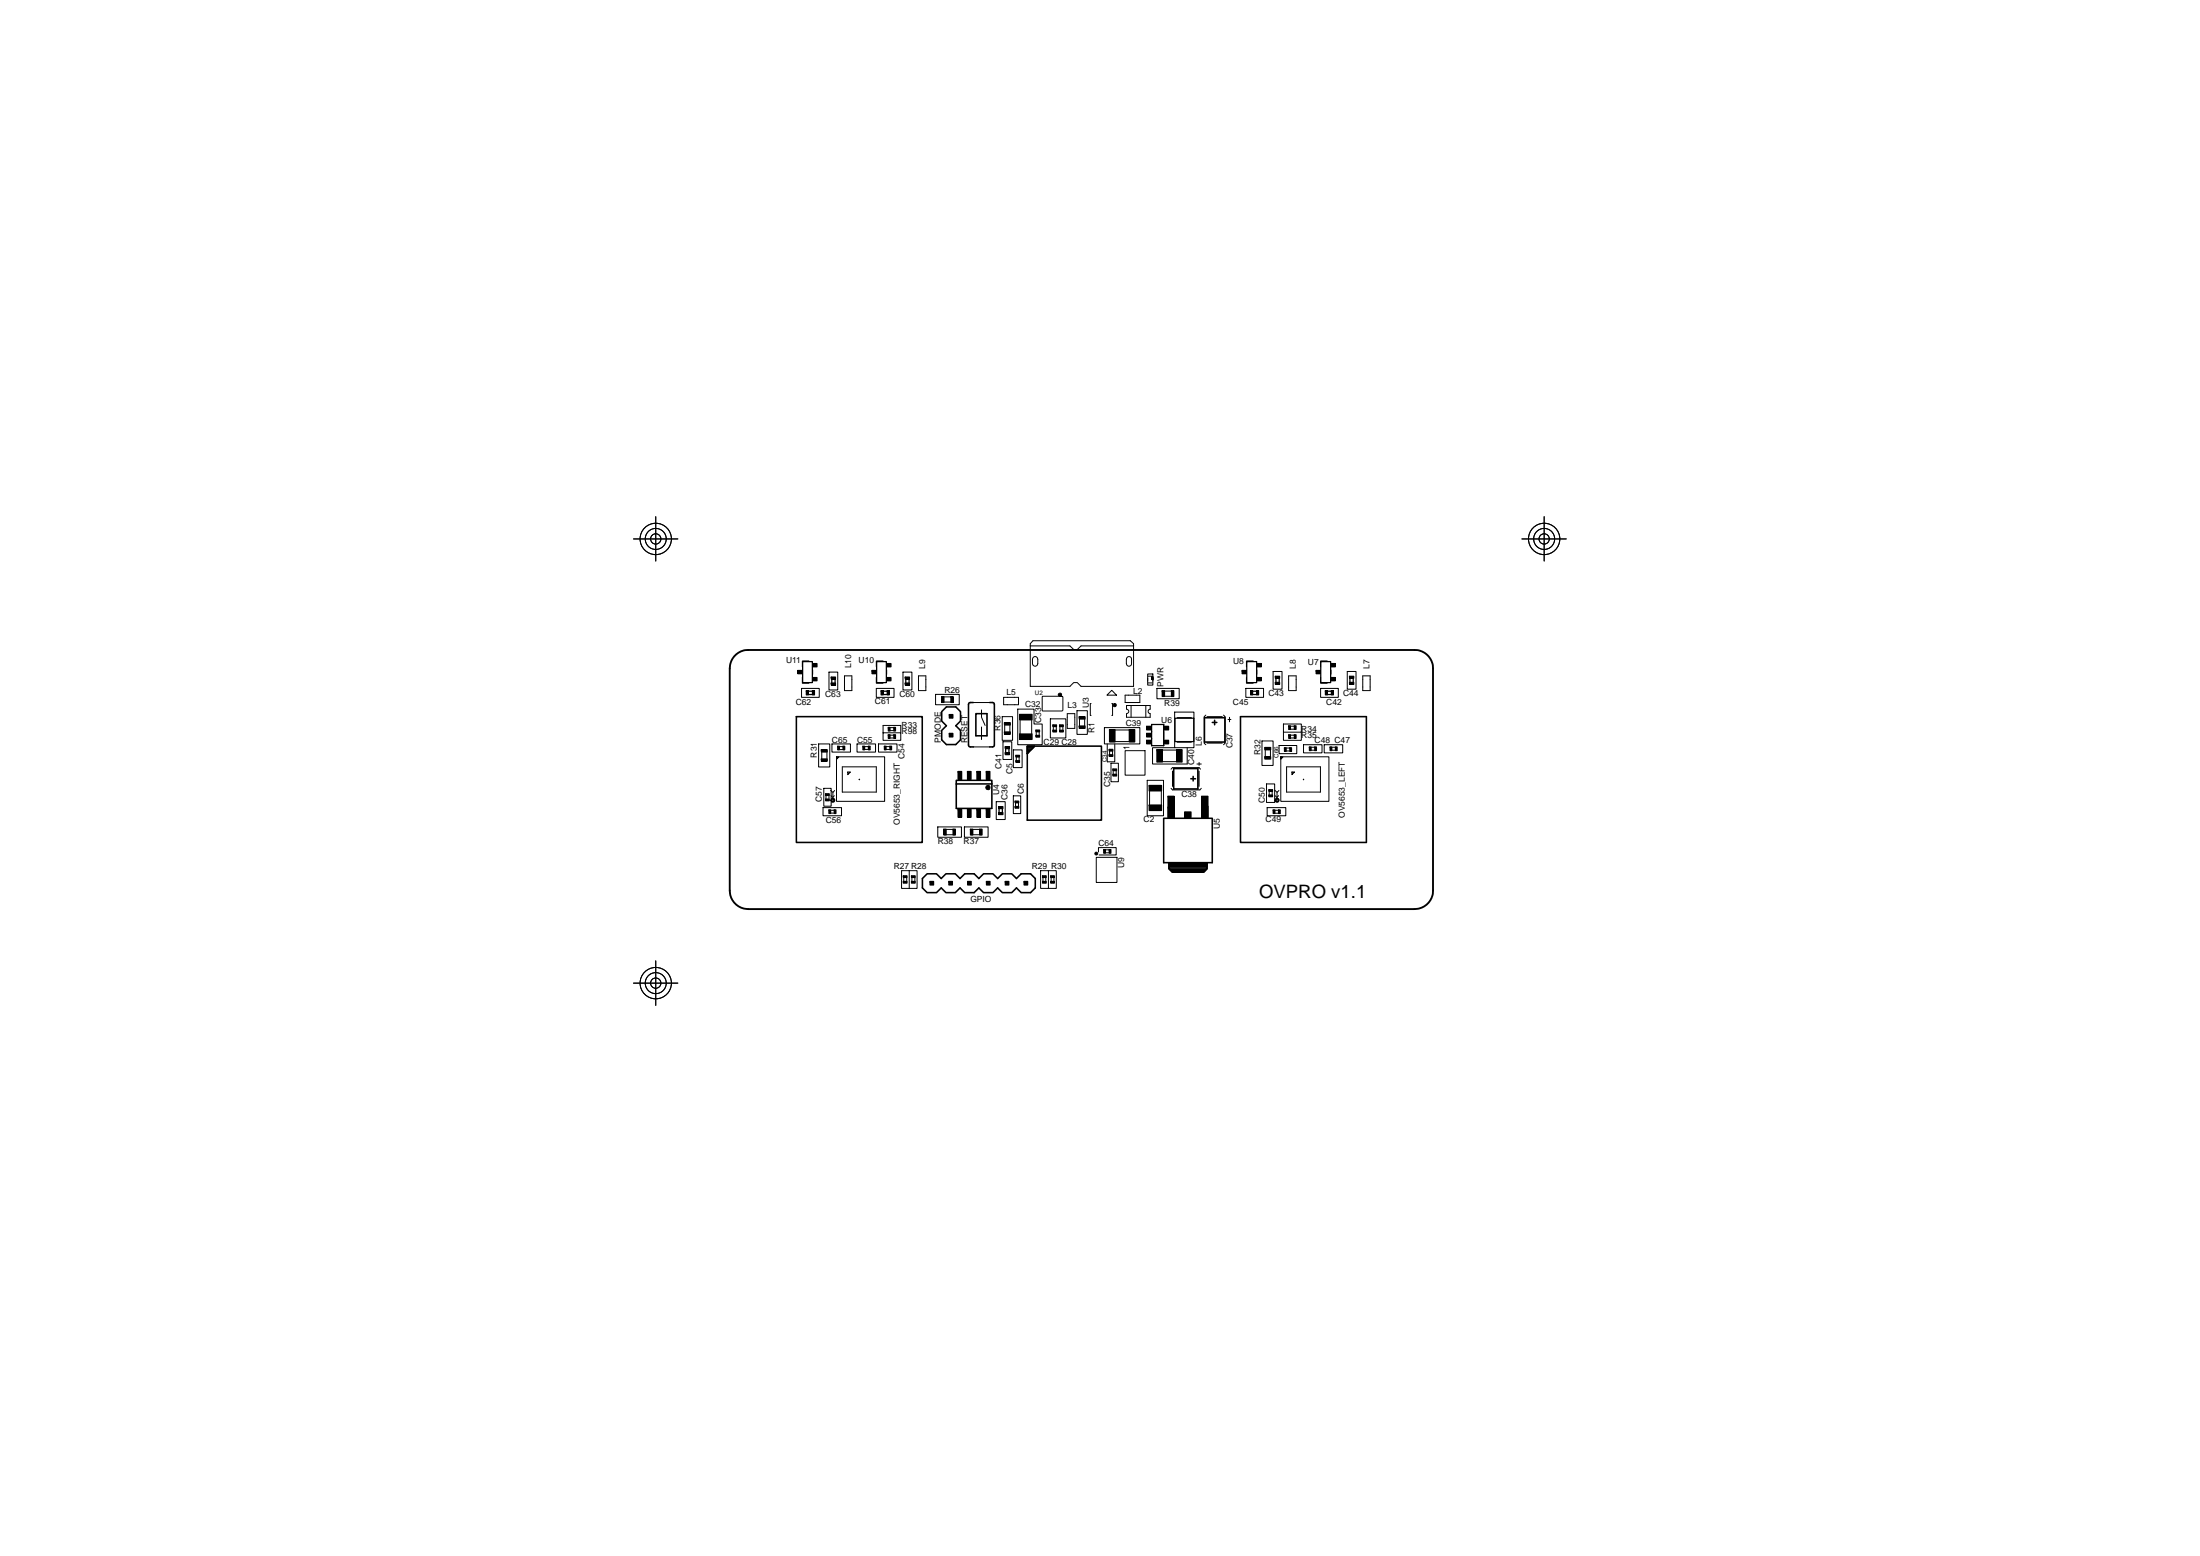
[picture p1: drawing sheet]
<svg xmlns="http://www.w3.org/2000/svg" width="297mm" height="210mm" viewBox="0 0 297 210" stroke-linecap="round" stroke-linejoin="round" font-family="sans-serif">
<g fill="none" stroke="#000" stroke-width=".21">
<path d="M107.5 96.7h17v17h-17zM127.1 96l.7-.6h1.2l.7 .6v1.3l-.7 .6 .7 .7v1.2l-.7 .7h-1.2l-.7-.7v-1.2l.7-.7-.7-.6zM131.4 94.8h-.5l-.1 .3v5.4l.1 .3h.5M131.8 96.3h1.5v3h-1.5zM133.6 94.8h.5l.2 .3v5.4l-.2 .3h-.5M162.6 96.9h2.8v3.2h-2.8zM163.7 97.5h.6M164 97.2v.6M167.5 96.7h17v17h-17zM125.2 117.9h1.2l.7 .7 .6-.7h1.3l.6 .7 .7-.7h1.2l.7 .7 .6-.7h1.3l.6 .7 .6-.7h1.3l.6 .7 .7-.7h1.2l.7 .7v1.2l-.7 .7h-1.2l-.7-.7-.6 .7h-1.3l-.6-.7-.6 .7h-1.3l-.6-.7-.7 .7h-1.2l-.7-.7-.6 .7h-1.3l-.6-.7-.7 .7h-1.2l-.7-.7v-1.2zM129.1 105.8v-.5h4.8v.5M129.1 105.8v3.3h4.8v-3.3"/>
<path d="M129.1 105.8h4.8M138.7 100.7h10v10h-10zM138.7 100.7h1l-1 1zM138.7 101.6h.1M138.7 101.4h.3M138.7 101.3h.4M138.7 101.1h.6M138.7 100.9h.8M138.7 100.8h1M157.1 110.4h6.6v6h-6.6zM157.8 117.1h5.2M157.8 117h5.2"/>
<path d="M157.8 116.8h5.2M157.8 116.6h5.2M157.8 116.5h5.2v.7l-.5 .5h-4.2l-.5-.5zM157.9 117.3h5M158.1 117.5h4.6M158.2 117.6h4.4M158.5 103.7h3.2v2.8h-3.2zM160.8 105.1h.6M161.1 104.8v.6"/>
</g>
<g fill="none" stroke="#000" stroke-width=".14">
<path d="M85.5 72.7h6M88.5 69.7v6M205.5 72.7h6M208.5 69.7v6M107.7 90.5h.6v.4h-.6zM107.7 90.5h.1M108.2 92.9h2.4v1.2h-2.4zM108.3 91.4v.8h.9M108.9 93.2h.3v.6h-.3zM108.9 93.2h.1M109.2 89.2h-.9v.8M109.7 93.2h.3v.6h-.3z"/>
<path d="M109.7 93.2h.1M109.7 89.5h.6v.5h-.6zM109.7 89.5h.1M109.7 91.4h.6v.5h-.6zM109.7 91.4h.1M109.7 90.4v.6M111.9 90.7h1.2v2.4h-1.2zM112.2 91.4h.6v.3h-.6zM112.2 91.4h.1M112.2 92.2h.6v.3h-.6zM112.2 92.2h.1M114 91.2h1v2h-1z"/>
<path d="M117.7 90.5h.6v.4h-.6zM117.7 90.5h.1M118.3 92.9h2.4v1.2h-2.4zM118.3 91.4v.8h.9M119 93.2h.2v.6h-.2zM119 93.2h.1M119.2 98.9h2.4v1h-2.4zM119.2 89.2h-.9v.8M119.2 98.9v-1h2.4v1M119.7 89.5h.6v.5h-.6zM119.7 89.5h.1M119.7 91.4h.6v.5h-.6z"/>
<path d="M119.7 91.4h.1M119.7 90.4v.6M119.8 93.2h.3v.6h-.3zM119.8 93.2h.1M119.9 99.1h.3v.6h-.3zM119.9 99.1h.1M119.9 98.1h.3v.6h-.3zM119.9 98.1h.1M120 98.6h.8M120 98.2h.8M120 99.2h.8M120 99.6h.8"/>
<path d="M120.7 99.1h.2v.6h-.2zM120.7 99.1h.1M120.7 98.1h.2v.6h-.2zM120.7 98.1h.1M121.9 90.7h1.2v2.4h-1.2zM122.2 91.4h.6v.3h-.6zM122.2 91.4h.1M122.2 92.2h.6v.3h-.6zM122.2 92.2h.1M124 91.2h1v2h-1zM126.3 93.7h3.2v1.4h-3.2zM127.1 94h.4v.8h-.4z"/>
<path d="M127.1 94h.1M127.2 94h1.4M127.2 94.7h1.4M128.2 96.4h.5v.5h-.5zM128.2 96.4h.1M128.2 99h.5v.5h-.5zM128.2 99h.1M128.4 94h.3v.8h-.3zM128.4 94h.1M131.4 94.8h2.2M132.5 95.8v1l.5 1.1M132.5 98.1v1.7"/>
<path d="M135.3 96.7h1.4v3.2h-1.4zM135.5 94.1h2v1h-2zM135.6 97.5h.8v.4h-.8zM135.6 97.5h.1M135.6 98.8h.8v.3h-.8zM135.6 98.8h.1M135.7 97.6v1.4M136.4 97.6v1.4M137.4 95.7h2.2v2h1.1v2.8h-3.3zM137.7 99h1.7v.8h-1.7zM137.7 99h.1M137.7 96.4h1.7v.8h-1.7z"/>
<path d="M137.7 96.4h.1M137.7 97.1v2M139.1 87.2h5.4l.5 .5h.5l.5-.5h7.1M139.3 97.1v2M139.5 86.5h13.1l.5 .4v5.7h-7.1l-.5-.5h-.5l-.5 .5h-5.4v-5.7zM139.5 88.7a.36 .36 0 0 1 .4-.1 .36 .36 0 0 1 .2 .4v.6a.36 .36 0 0 1-.3 .3 .36 .36 0 0 1-.4-.3v-.6zM139.9 99.2h.5v.3h-.5zM139.9 99.2h.1M139.9 98.5h.5v.3h-.5zM139.9 98.5h.1M139.9 98.6v.8M140.3 98.6v.8"/>
<path d="M140.8 94h2.6l.1 1.9h-2.7zM141.8 97h2.1v2.6h-2.1zM142.2 97.8h.5v.3h-.5zM142.2 97.8h.1M142.2 98.5h.5v.3h-.5zM142.2 98.5h.1M142.2 97.9v.8M142.6 97.9v.8M143 93.6l.2-.1 .1 .2-.1 .3-.2-.1-.1-.2zM143.1 97.8h.5v.3h-.5zM143.1 97.8h.1M143.1 98.5h.5v.3h-.5z"/>
<path d="M143.1 98.5h.1M143.1 97.9v.8M143.5 97.9v.8M144.1 96.3h1v2h-1zM145.4 95.9h1.4v3.2h-1.4zM145.7 98h.8v.3h-.8zM145.7 98h.1M145.7 96.7h.8v.3h-.8zM145.7 96.7h.1M145.8 96.8v1.4M146.4 96.8v1.4M147.3 95h-.1v1.5h.1"/>
<path d="M149.1 98.2h4.8v2.2h-4.8zM149.5 93.8l.6-.6 .6 .6zM149.8 98.4h.8v1.7h-.8zM149.8 98.4h.1M150.1 95h.1v1.5h-.1M150.3 95h.4v.3h-.4zM150.5 98.5h2M151.9 93.8h2v1h-2zM152.1 95.2h3.2v.5a.31 .31 0 0 0-.3 .3 .31 .31 0 0 0 .3 .3v.5h-3.2v-.5l.3-.2v-.2l-.3-.2zM152.2 88.7a.34 .34 0 0 1 .4-.1 .34 .34 0 0 1 .2 .4v.6a.35 .35 0 0 1-.4 .3 .35 .35 0 0 1-.3-.3v-.6zM152.5 98.4h.7v1.7h-.7zM152.5 98.4h.1"/>
<path d="M152.7 95.2v1.6M154.7 95.2v1.6M154.8 98h.6v.5h-.6zM154.8 98h.1M154.8 99h.6v.5h-.6zM154.8 99h.1M154.8 99.9h.6v.5h-.6zM154.8 99.9h.1M155 91.5v.4M155 91h.7v1.5h-.7zM155 91.2h.6M155 92.2h.6"/>
<path d="M155.5 91.5h.2v.2h-.2zM155.5 91.5h.1M155.5 91.3h.2v.4h-.2zM155.5 91.3h.1M155.7 91.5v.4M156.2 92.9h3v1.4h-3zM156.9 93.2h.3v.8h-.3zM156.9 93.2h.1M157 93.3h1.4M157 94h1.4M157.2 99.9h.6v.5h-.6zM157.2 99.9h.1"/>
<path d="M157.2 98h.6v.5h-.6zM157.2 98h.1M158.2 93.2h.3v.8h-.3zM158.2 93.2h.1M158.6 96.1h2.6v4.8h-2.6zM162.8 96.5l-.2 .2v3.6l.2 .2M165.2 96.5l.2 .2v3.6l-.2 .2M165.8 97.1h.4M166 96.8v.6M167.7 90.5h.6v.4h-.6zM167.7 90.5h.1M168.2 92.9h2.4v1.2h-2.4z"/>
<path d="M168.3 91.4v.8h.9M168.8 93.2h.3v.6h-.3zM168.8 93.2h.1M169.2 89.2h-.9v.8M169.6 93.2h.3v.6h-.3zM169.6 93.2h.1M169.7 90.4v.6M169.7 89.5h.6v.5h-.6zM169.7 89.5h.1M169.7 91.4h.6v.5h-.6zM169.7 91.4h.1M170.4 100h1.5v3.3h-1.5z"/>
<path d="M171.9 90.6h1.2v2.4h-1.2zM172.2 91.2h.6v.3h-.6zM172.2 91.2h.1M172.2 92.1h.6v.3h-.6zM172.2 92.1h.1M173.3 97.7h2.4v1.1h-2.4zM173.3 98.8v1.1h2.4v-1.1M174 99.1h.2v.6h-.2zM174 99.1h.1M174 97.9h.2v.5h-.2zM174 97.9h.1M174 91.2h1v2h-1z"/>
<path d="M174.1 99.2h.8M174.1 99.6h.8M174.1 98.4h.8M174.1 98h.8M174.7 99.1h.3v.6h-.3zM174.7 99.1h.1M174.7 97.9h.3v.5h-.3zM174.7 97.9h.1M177.7 90.5h.6v.4h-.6zM177.7 90.5h.1M178.3 92.9h2.4v1.2h-2.4zM178.3 91.4v.8h.9"/>
<path d="M178.9 93.2h.3v.6h-.3zM178.9 93.2h.1M179.2 89.2h-.9v.8M179.7 89.5h.6v.5h-.6zM179.7 89.5h.1M179.7 91.4h.6v.5h-.6zM179.7 91.4h.1M179.7 90.4v.6M179.7 93.2h.3v.6h-.3zM179.7 93.2h.1M181.9 90.6h1.2v2.4h-1.2zM182.2 91.2h.6v.3h-.6z"/>
<path d="M182.2 91.2h.1M182.2 92.1h.6v.3h-.6zM182.2 92.1h.1M184 91.2h1v2h-1zM110.5 100.4h1.5v3.1h-1.5zM110.9 101.2h.8v.3h-.8zM110.9 101.2h.1M110.9 102.4h.8v.3h-.8zM110.9 102.4h.1M111 101.2v1.5M111.1 109h2.5v1.1h-2.5zM111.2 106.4h1v2.4h-1z"/>
<path d="M111.5 107.1h.5v.3h-.5zM111.5 107.1h.1M111.5 107.8h.5v.3h-.5zM111.5 107.8h.1M111.5 107.2v.8M111.7 101.2v1.5M111.9 109.3h.3v.5h-.3zM111.9 109.3h.1M111.9 107.2v.8M112 109.7h.8M112 109.3h.8M112.1 106.6l.3 .3 .3-.2"/>
<path d="M112.2 107.4l.2 .2M112.3 107.7a.27 .27 0 0 1 .3 .1 .27 .27 0 0 1 .1 .3l-.1 .1h-.3l-.1-.2 .3-.2 .1 .2-.1 .1-.3-.1zM112.3 100.4h2.5v1.1h-2.5zM112.5 106.9v.8M112.6 109.3h.3v.5h-.3zM112.6 109.3h.1M112.6 107.4l-.1 .2M112.9 102.1h6.5v6h-6.5zM113 102.2h.3l-.3 .2zM113 102.4h.1M113 102.3h.1M113 102.2h.2"/>
<path d="M113.1 100.7h.2v.5h-.2zM113.1 100.7h.1M113.2 101.2h.8M113.2 100.8h.8M113.7 103.5h4.6v3.4h-4.6zM113.8 100.7h.3v.5h-.3zM113.8 100.7h.1M114.5 104.2h.3l-.3 .3zM115.7 100.4h2.5v1.1h-2.5zM116 105.2h.1M116 105.1v.1M116.5 100.7h.3v.5h-.3z"/>
<path d="M116.5 100.7h.1M116.6 101.1h.8M116.6 100.8h.8M117.2 100.7h.3v.5h-.3zM117.2 100.7h.1M118.6 100.4h2.5v1.1h-2.5zM119.4 100.7h.3v.5h-.3zM119.4 100.7h.1M119.5 101.1h.8M119.5 100.8h.8M120.1 100.7h.3v.5h-.3zM120.1 100.7h.1"/>
<path d="M122 118.9h.5v.3h-.5zM122 118.9h.1M122 118.2h.5v.2h-.5zM122 118.2h.1M122 118.3v.8M122.4 118.3v.8M122.8 117.5h-1.1v2.4h1.1M122.8 117.5h1v2.4h-1M122.8 117.5v2.4M123.1 118.9h.5v.3h-.5zM123.1 118.9h.1M123.1 118.2h.5v.2h-.5z"/>
<path d="M123.1 118.2h.1M123.1 118.3v.8M123.5 118.3v.8M125.6 118.9h.5v.5h-.5zM125.6 118.9h.1M126.6 111.6h3.2v1.4h-3.2zM127.4 111.9h.4v.8h-.4zM127.4 111.9h.1M127.5 111.9h1.4M127.5 112.6h1.4M128.1 118.9h.5v.5h-.5zM128.1 118.9h.1"/>
<path d="M128.7 111.9h.3v.8h-.3zM128.7 111.9h.1M129.3 104.1h.6v1.1h-.6zM129.3 104.1h.1M129.3 109.2h.6v1.1h-.6zM129.3 109.2h.1M130.2 111.6h3.2v1.4h-3.2zM130.6 104.1h.5v1.1h-.5zM130.6 104.1h.1M130.6 109.2h.5v1.1h-.5zM130.6 109.2h.1M130.6 118.9h.5v.5h-.5z"/>
<path d="M130.6 118.9h.1M131 111.9h.4v.8h-.4zM131 111.9h.1M131.1 111.9h1.4M131.1 112.6h1.4M131.4 100.8h2.2M131.9 104.1h.5v1.1h-.5zM131.9 104.1h.1M131.9 109.2h.5v1.1h-.5zM131.9 109.2h.1M132.3 111.9h.3v.8h-.3zM132.3 111.9h.1"/>
<path d="M133.2 104.1h.5v1.1h-.5zM133.2 104.1h.1M133.2 109.2h.5v1.1h-.5zM133.2 109.2h.1M133.2 106.1l.2-.1 .2 .1v.4l-.2 .1-.2-.1zM133.2 118.9h.5v.5h-.5zM133.2 118.9h.1M134.5 108.2h1.2v2.4h-1.2zM134.8 109.6h.6v.3h-.6zM134.8 109.6h.1M134.8 108.8h.6v.3h-.6zM134.8 108.8h.1"/>
<path d="M135.4 100.1h1.2v2.4h-1.2zM135.7 100.8h.6v.2h-.6zM135.7 100.8h.1M135.7 101.6h.6v.3h-.6zM135.7 101.6h.1M135.7 118.9h.5v.5h-.5zM135.7 118.9h.1M136.8 101.2h1.2v2.4h-1.2zM136.8 107.4h1v2.4h-1zM137.1 108.1h.5v.3h-.5zM137.1 108.1h.1M137.1 108.8h.5v.3h-.5z"/>
<path d="M137.1 108.8h.1M137.1 108.2v.8M137.2 102.6h.5v.3h-.5zM137.2 102.6h.1M137.2 101.9h.5v.3h-.5zM137.2 101.9h.1M137.2 102v.8M137.5 108.2v.8M137.6 102v.8M138.3 118.9h.5v.5h-.5zM138.3 118.9h.1M140.5 117.5h1.1v2.4h-1.1z"/>
<path d="M140.8 118.2h.5v.2h-.5zM140.8 118.2h.1M140.8 118.9h.5v.3h-.5zM140.8 118.9h.1M140.8 118.3v.8M141.2 118.3v.8M141.6 117.5h1v2.4h-1M141.9 118.2h.5v.2h-.5zM141.9 118.2h.1M141.9 118.9h.5v.3h-.5zM141.9 118.9h.1M141.9 118.3v.8"/>
<path d="M142.3 118.3v.8M148 115.7h2.8v3.4h-2.8zM148.3 115v-.6h2.4v1h-2.3M149 114.6h.3v.5h-.3zM149 114.6h.1M149.1 115.1h.8M149.1 114.7h.8M149.8 101.8h.5v.3h-.5zM149.8 101.8h.1M149.8 101.1h.5v.3h-.5zM149.8 101.1h.1M149.8 114.6h.2v.5h-.2z"/>
<path d="M149.8 114.6h.1M149.8 101.2v.8M150 103h1v2.5h-1zM150.2 101.2v.8M150.3 104.5h.5v.2h-.5zM150.3 104.5h.1M150.3 103.8h.5v.2h-.5zM150.3 103.8h.1M150.3 103.8v.9M150.5 100.4v2.4h-1v-2.4M150.5 100.1h2M150.7 103.8v.9"/>
<path d="M151.9 101.3h2.7v3.3h-2.7zM154.9 105.3h2.2v4.8h-2.2zM155.1 106h1.7v.7h-1.7zM155.1 106h.1M155.1 108.6h1.7v.8h-1.7zM155.1 108.6h.1M155.2 106.7v1.9M156.2 101.2h.7v1.6h-.7zM156.2 101.2h.1M156.8 106.7v1.9M156.9 101.2h2M156.9 102.8h2"/>
<path d="M157.7 107.4h.8v2.9h-.8zM157.7 107.4h.1M157.7 108.9h.8v1.5h-.8zM157.7 108.9h.1M158.1 103.8l.2-.2h3.6l.2 .2M158.1 106.4l.2 .2h3.7l.2-.2M158.6 100.9h-3v2.2h4.7v-2.2M158.9 101.2h.7v1.6h-.7zM158.9 101.2h.1M160 109.6h.8v.7h-.8zM160 109.6h.1M161.6 103.1h.6"/>
<path d="M161.9 102.9v.4M162.3 107.4h.8v2.9h-.8zM162.3 107.4h.1M162.3 108.8h.8v1.6h-.8zM162.3 108.8h.1M170.8 100.9h.8v.3h-.8zM170.8 100.9h.1M170.8 102.1h.8v.3h-.8zM170.8 102.1h.1M170.8 100.9v1.5M171 105.8h1.1v2.5h-1.1zM171.1 109h2.5v1.1h-2.5z"/>
<path d="M171.3 106.6h.5v.2h-.5zM171.3 106.6h.1M171.3 107.3h.5v.2h-.5zM171.3 107.3h.1M171.4 106.6v.9M171.5 100.9v1.5M171.8 106.6v.9M171.9 109.3h.2v.5h-.2zM171.9 109.3h.1M172 109.7h.8M172 109.3h.8M172.1 106.6l.3 .3 .3-.2"/>
<path d="M172.2 107.4l.2 .2M172.2 107.8a.28 .28 0 0 1 .3-.1 .28 .28 0 0 1 .2 .2l-.1 .3a.28 .28 0 0 1-.3 0 .28 .28 0 0 1-.2-.2l.4-.2 .1 .2-.1 .1h-.2l-.2-.1zM172.4 106.9v.8M172.6 109.3h.3v.5h-.3zM172.6 109.3h.1M172.6 107.4l-.2 .2M172.7 100.6h2.4v1.1h-2.4zM172.9 102.1h6.5v6h-6.5zM172.9 102.2h.3l-.3 .2zM172.9 102.4h.1M172.9 102.3h.2M172.9 102.2h.3"/>
<path d="M173.4 100.9h.3v.5h-.3zM173.4 100.9h.1M173.5 101.3h.8M173.5 100.9h.8M173.7 103.5h4.6v3.4h-4.6zM174.1 100.9h.3v.5h-.3zM174.1 100.9h.1M174.4 104.2h.4l-.4 .3zM176 105.2h.1M176 105.1v.1M176 100.5h2.5v1.1h-2.5zM176.8 100.8h.2v.5h-.2z"/>
<path d="M176.8 100.8h.1M176.8 101.2h.9M176.8 100.8h.9M177.5 100.8h.3v.5h-.3zM177.5 100.8h.1M178.8 100.5h2.5v1.1h-2.5zM179.6 100.8h.2v.5h-.2zM179.6 100.8h.1M179.6 101.2h.9M179.6 100.8h.9M180.3 100.8h.2v.5h-.2zM180.3 100.8h.1"/>
<path d="M85.5 132.7h6M88.5 129.7v6"/>
<circle cx="88.5" cy="72.7" r="1.42"/>
<circle cx="88.5" cy="72.7" r="2.12"/>
<circle cx="88.5" cy="72.7" r=".7"/>
<circle cx="208.5" cy="72.7" r="1.42"/>
<circle cx="208.5" cy="72.7" r="2.12"/>
<circle cx="208.5" cy="72.7" r=".7"/>
<circle cx="148" cy="115.2" r=".19"/>
<circle cx="88.5" cy="132.7" r="1.42"/>
<circle cx="88.5" cy="132.7" r="2.12"/>
<circle cx="88.5" cy="132.7" r=".7"/>
</g>
<g fill="#000">
<path d="M107.7 90.5h.6v.4h-.6zM108.9 93.2h.3v.6h-.3zM109.7 93.2h.3v.6h-.3zM109.7 89.5h.6v.5h-.6zM109.7 91.4h.6v.5h-.6zM112.2 91.4h.6v.3h-.6zM112.2 92.2h.6v.3h-.6zM117.7 90.5h.6v.4h-.6zM119 93.2h.2v.6h-.2zM119.7 89.5h.6v.5h-.6zM119.7 91.4h.6v.5h-.6zM119.8 93.2h.3v.6h-.3z"/>
<path d="M119.9 99.1h.3v.6h-.3zM119.9 98.1h.3v.6h-.3zM120.7 99.1h.2v.6h-.2zM120.7 98.1h.2v.6h-.2zM122.2 91.4h.6v.3h-.6zM122.2 92.2h.6v.3h-.6zM127.1 94h.4v.8h-.4zM128.2 96.4h.5v.5h-.5zM128.2 99h.5v.5h-.5zM128.4 94h.3v.8h-.3zM135.6 97.5h.8v.4h-.8zM135.6 98.8h.8v.3h-.8z"/>
<path d="M137.7 99h1.7v.8h-1.7zM137.7 96.4h1.7v.8h-1.7zM139.9 99.2h.5v.3h-.5zM139.9 98.5h.5v.3h-.5zM142.2 97.8h.5v.3h-.5zM142.2 98.5h.5v.3h-.5zM143.1 97.8h.5v.3h-.5zM143.1 98.5h.5v.3h-.5zM145.7 98h.8v.3h-.8zM145.7 96.7h.8v.3h-.8zM149.8 98.4h.8v1.7h-.8zM152.5 98.4h.7v1.7h-.7z"/>
<path d="M154.8 98h.6v.5h-.6zM154.8 99h.6v.5h-.6zM154.8 99.9h.6v.5h-.6zM155.5 91.5h.2v.2h-.2zM155.5 91.3h.2v.4h-.2zM156.9 93.2h.3v.8h-.3zM157.2 99.9h.6v.5h-.6zM157.2 98h.6v.5h-.6zM158.2 93.2h.3v.8h-.3zM167.7 90.5h.6v.4h-.6zM168.8 93.2h.3v.6h-.3zM169.6 93.2h.3v.6h-.3z"/>
<path d="M169.7 89.5h.6v.5h-.6zM169.7 91.4h.6v.5h-.6zM172.2 91.2h.6v.3h-.6zM172.2 92.1h.6v.3h-.6zM174 99.1h.2v.6h-.2zM174 97.9h.2v.5h-.2zM174.7 99.1h.3v.6h-.3zM174.7 97.9h.3v.5h-.3zM177.7 90.5h.6v.4h-.6zM178.9 93.2h.3v.6h-.3zM179.7 89.5h.6v.5h-.6zM179.7 91.4h.6v.5h-.6z"/>
<path d="M179.7 93.2h.3v.6h-.3zM182.2 91.2h.6v.3h-.6zM182.2 92.1h.6v.3h-.6zM110.9 101.2h.8v.3h-.8zM110.9 102.4h.8v.3h-.8zM111.5 107.1h.5v.3h-.5zM111.5 107.8h.5v.3h-.5zM111.9 109.3h.3v.5h-.3zM112.6 109.3h.3v.5h-.3zM113.1 100.7h.2v.5h-.2zM113.8 100.7h.3v.5h-.3zM116.5 100.7h.3v.5h-.3z"/>
<path d="M117.2 100.7h.3v.5h-.3zM119.4 100.7h.3v.5h-.3zM120.1 100.7h.3v.5h-.3zM122 118.9h.5v.3h-.5zM122 118.2h.5v.2h-.5zM123.1 118.9h.5v.3h-.5zM123.1 118.2h.5v.2h-.5zM125.6 118.9h.5v.5h-.5zM127.4 111.9h.4v.8h-.4zM128.1 118.9h.5v.5h-.5zM128.7 111.9h.3v.8h-.3zM129.3 104.1h.6v1.1h-.6z"/>
<path d="M129.3 109.2h.6v1.1h-.6zM130.6 104.1h.5v1.1h-.5zM130.6 109.2h.5v1.1h-.5zM130.6 118.9h.5v.5h-.5zM131 111.9h.4v.8h-.4zM131.9 104.1h.5v1.1h-.5zM131.9 109.2h.5v1.1h-.5zM132.3 111.9h.3v.8h-.3zM133.2 104.1h.5v1.1h-.5zM133.2 109.2h.5v1.1h-.5zM133.2 118.9h.5v.5h-.5zM134.8 109.6h.6v.3h-.6z"/>
<path d="M134.8 108.8h.6v.3h-.6zM135.7 100.8h.6v.2h-.6zM135.7 101.6h.6v.3h-.6zM135.7 118.9h.5v.5h-.5zM137.1 108.1h.5v.3h-.5zM137.1 108.8h.5v.3h-.5zM137.2 102.6h.5v.3h-.5zM137.2 101.9h.5v.3h-.5zM138.3 118.9h.5v.5h-.5zM140.8 118.2h.5v.2h-.5zM140.8 118.9h.5v.3h-.5zM141.9 118.2h.5v.2h-.5z"/>
<path d="M141.9 118.9h.5v.3h-.5zM149 114.6h.3v.5h-.3zM149.8 101.8h.5v.3h-.5zM149.8 101.1h.5v.3h-.5zM149.8 114.6h.2v.5h-.2zM150.3 104.5h.5v.2h-.5zM150.3 103.8h.5v.2h-.5zM155.1 106h1.7v.7h-1.7zM155.1 108.6h1.7v.8h-1.7zM156.2 101.2h.7v1.6h-.7zM157.7 107.4h.8v2.9h-.8zM157.7 108.9h.8v1.5h-.8z"/>
<path d="M158.9 101.2h.7v1.6h-.7zM160 109.6h.8v.7h-.8zM162.3 107.4h.8v2.9h-.8zM162.3 108.8h.8v1.6h-.8zM170.8 100.9h.8v.3h-.8zM170.8 102.1h.8v.3h-.8zM171.3 106.6h.5v.2h-.5zM171.3 107.3h.5v.2h-.5zM171.9 109.3h.2v.5h-.2zM172.6 109.3h.3v.5h-.3zM173.4 100.9h.3v.5h-.3zM174.1 100.9h.3v.5h-.3z"/>
<path d="M176.8 100.8h.2v.5h-.2zM177.5 100.8h.3v.5h-.3zM179.6 100.8h.2v.5h-.2zM180.3 100.8h.2v.5h-.2z"/>
</g>
<g fill="#000">
<path d="M143 93.6l.2-.1 .1 .2-.1 .3-.2-.1-.1-.2z" fill-rule="evenodd"/>
<path d="M150.3 95h.4v.3h-.4z" fill-rule="evenodd"/>
<path d="M112.3 107.7a.27 .27 0 0 1 .3 .1 .27 .27 0 0 1 .1 .3l-.1 .1h-.3l-.1-.2 .3-.2 .1 .2-.1 .1-.3-.1z" fill-rule="evenodd"/>
<path d="M133.2 106.1l.2-.1 .2 .1v.4l-.2 .1-.2-.1z" fill-rule="evenodd"/>
<path d="M172.2 107.8a.28 .28 0 0 1 .3-.1 .28 .28 0 0 1 .2 .2l-.1 .3a.28 .28 0 0 1-.3 0 .28 .28 0 0 1-.2-.2l.4-.2 .1 .2-.1 .1h-.2l-.2-.1z" fill-rule="evenodd"/>
<circle cx="148" cy="115.2" r=".19"/>
</g>
<g fill="none" stroke="#000" stroke-width=".17">
<path d="M108.4 89.3h1.3v2.8h-1.3zM109.2 93.3h.5M109.2 93.7h.5M112.3 91.7v.5M112.8 91.7v.5M118.4 89.3h1.3v2.8h-1.3zM119.3 93.3h.5M119.3 93.7h.5M122.3 91.7v.5M122.7 91.7v.5M155.5 97.8h1.6v2.8h-1.6zM158.6 96.9h2.6v3.2h-2.6z"/>
<path d="M159 96.9h1.8M163 96.7h2M168.3 89.3h1.4v2.8h-1.4zM169.2 93.3h.4M169.2 93.7h.4M172.3 91.6v.5M172.7 91.6v.5M178.3 89.3h1.4v2.8h-1.4zM179.3 93.3h.4M179.3 93.7h.4M182.3 91.6v.5M182.7 91.6v.5"/>
<path d="M134.9 109.2v.4M135.3 109.2v.4M135.8 101v.5M136.2 101v.5M158.3 104.1v2M159 100.1h1.8M161.9 104.1v2M163 100.3h2"/>
</g>
<path d="M99.3 88.4a2.42 2.42 0 0 1 1.7-.7h90a2.47 2.47 0 0 1 2.5 2.5v30a2.49 2.49 0 0 1-2.5 2.5h-90a2.51 2.51 0 0 1-2.5-2.5v-30a2.54 2.54 0 0 1 .8-1.8z" fill="none" stroke="#000" stroke-width=".25"/>
<text font-size="2.5" x="170" y="121.2">OVPRO v1.1</text>
<g font-size="1.1">
<text x="106.1" y="89.4">U11</text>
<text x="115.9" y="89.5">U10</text>
<text x="166.5" y="89.6">U8</text>
<text x="176.6" y="89.7">U7</text>
<text x="107.4" y="95.1">C62</text>
<text x="111.4" y="94">C63</text>
<text x="114.9" y="90.2" transform="rotate(-90 114.9 90.2)">L10</text>
<text x="118.1" y="95">C61</text>
<text x="121.4" y="94">C60</text>
<text x="124.9" y="90.3" transform="rotate(-90 124.9 90.3)">L9</text>
<text x="127.5" y="93.5">R26</text>
<text x="135.9" y="93.7">L5</text>
<text x="138.4" y="95.4">C32</text>
<text x="144.1" y="95.5">L3</text>
<text x="147" y="95.6" transform="rotate(-90 147 95.6)">U3</text>
<text x="153" y="93.6">L2</text>
<text x="157.1" y="92.7" transform="rotate(-90 157.1 92.7)">PWR</text>
<text x="157.2" y="95.2">R39</text>
<text x="166.5" y="95.1">C45</text>
<text x="171.3" y="93.9">C43</text>
<text x="174.9" y="90.3" transform="rotate(-90 174.9 90.3)">L8</text>
<text x="179.1" y="95.1">C42</text>
<text x="181.4" y="93.9">C44</text>
<text x="184.9" y="90.3" transform="rotate(-90 184.9 90.3)">L7</text>
<text x="112.3" y="100.2">C65</text>
<text x="115.7" y="100.2">C55</text>
<text x="121.7" y="98.2">R33</text>
<text x="121.7" y="99.1">R98</text>
<text x="127" y="100.2" transform="rotate(-90 127 100.2)">PMODE</text>
<text x="130.6" y="100.3" transform="rotate(-90 130.6 100.3)">RESET</text>
<text x="135.1" y="98.6" transform="rotate(-90 135.1 98.6)">R36</text>
<text x="140.6" y="97.6" transform="rotate(-90 140.6 97.6)">C33</text>
<text x="140.9" y="100.5">C29 C28</text>
<text x="147.8" y="99" transform="rotate(-90 147.8 99)">R1</text>
<text x="152" y="98">C39</text>
<text x="152.5" y="101.2" transform="rotate(-90 152.5 101.2)">1</text>
<text x="156.8" y="97.6">U6</text>
<text x="162.3" y="100.6" transform="rotate(-90 162.3 100.6)">L6</text>
<text x="166.4" y="101" transform="rotate(-90 166.4 101)">C37</text>
<text x="170.2" y="101.9" transform="rotate(-90 170.2 101.9)">R32</text>
<text x="175.7" y="99.6">R35</text>
<text x="175.7" y="98.8">R34</text>
<text x="177.5" y="100.3">C48 C47</text>
<text x="110.3" y="102.2" transform="rotate(-90 110.3 102.2)">R31</text>
<text x="122.1" y="102.4" transform="rotate(-90 122.1 102.4)">C54</text>
<text x="134.9" y="107.3" transform="rotate(-90 134.9 107.3)">U4</text>
<text x="135.2" y="103.8" transform="rotate(-90 135.2 103.8)">C41</text>
<text x="136" y="108" transform="rotate(-90 136 108)">C36</text>
<text x="136.7" y="104.5" transform="rotate(-90 136.7 104.5)">C5</text>
<text x="138.2" y="107.1" transform="rotate(-90 138.2 107.1)">C6</text>
<text x="149.9" y="106.2" transform="rotate(-90 149.9 106.2)">C35</text>
<text x="159.5" y="107.6">C38</text>
<text x="161.2" y="103.3" transform="rotate(-90 161.2 103.3)">C40</text>
<text x="111" y="108.2" transform="rotate(-90 111 108.2)">C57</text>
<text x="111.5" y="111">C56</text>
<text x="121.5" y="111.3" transform="rotate(-90 121.5 111.3)">OV5653_RIGHT</text>
<text x="126.6" y="113.9">R38</text>
<text x="130.1" y="113.9">R37</text>
<text x="154.4" y="111">C2</text>
<text x="164.7" y="111.9" transform="rotate(-90 164.7 111.9)">U5</text>
<text x="170.8" y="108.4" transform="rotate(-90 170.8 108.4)">C50</text>
<text x="170.9" y="111">C49</text>
<text x="181.6" y="110.4" transform="rotate(-90 181.6 110.4)">OV5653_LEFT</text>
<text x="120.7" y="117.3">R27 R28</text>
<text x="139.3" y="117.3">R29 R30</text>
<text x="148.3" y="114.2">C64</text>
<text x="151.8" y="117.2" transform="rotate(-90 151.8 117.2)">U9</text>
<text x="131" y="121.7">GPIO</text>
</g>
<g font-size=".8">
<text x="139.7" y="93.8">U2</text>
<text x="149.5" y="102.8" transform="rotate(-90 149.5 102.8)">C34</text>
<text x="172.6" y="102.2" transform="rotate(-90 172.6 102.2)">C66</text>
</g>
</svg>
